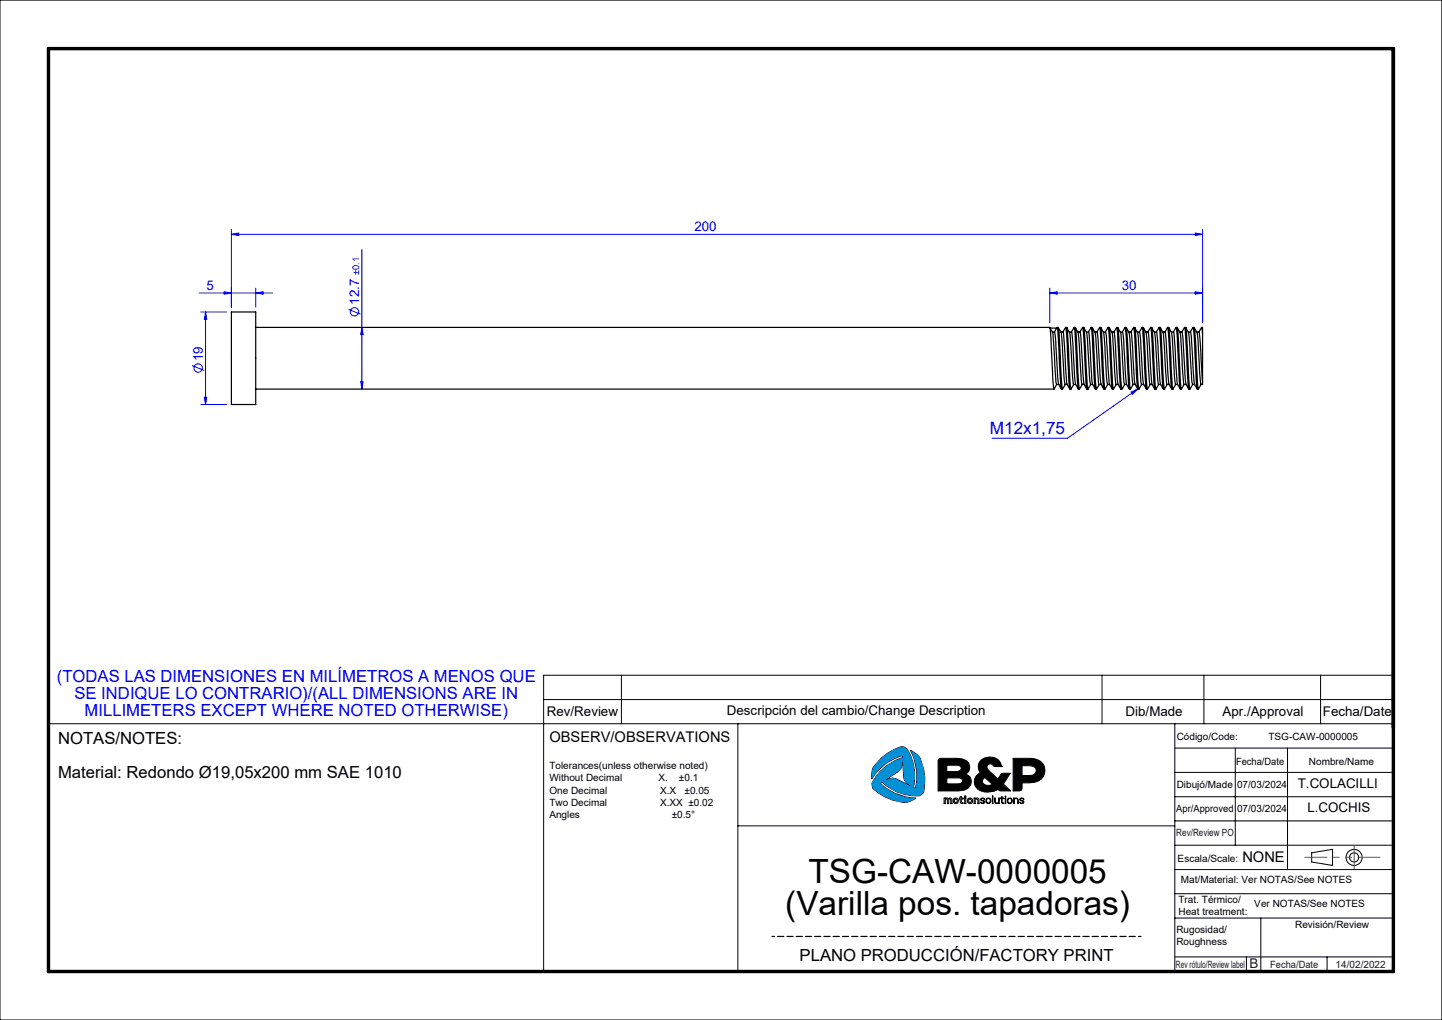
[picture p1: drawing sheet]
<svg xmlns="http://www.w3.org/2000/svg" width="297mm" height="210mm" viewBox="0 0 297 210" stroke-linecap="round" stroke-linejoin="round" font-family="sans-serif">
<g fill="none" stroke="#000" stroke-width=".21">
<path d="M0 0h297v210h-297zM128 139v10M227 139v10M248 139v10M272 139v10M287 139h-175v61M112 144h175M152 149v51M181.6 156a8.6 8.6 0 0 1 4.3-2.3l.7 .3a9.7 9.7 0 0 1 1.5 8.2l.4 .1a10.8 10.8 0 0 0-1-7.9 4.7 4.7 0 0 1 2 1.8 10.1 10.1 0 0 1 .6 7.1l-.6 .5a9.7 9.7 0 0 1-7.8-2.8l-.4 .3a10.8 10.8 0 0 0 7.4 3 4.3 4.3 0 0 1-2.5 .9 9.6 9.6 0 0 1-6.5-3.1l-.1-.7a9.5 9.5 0 0 1 6.3-5.4v-.4a10.4 10.4 0 0 0-6.4 4.8 4.2 4.2 0 0 1 .5-2.6zM185.9 156.6l.2 3.4 .2 .7 1.3 1.2-3.1-1.6-.6-.1-1.8 .5 2.9-1.9 .5-.5zM193.3 156.3l.4-.2h3.5a2.09 2.09 0 0 1 2.5 1.9l-.1 .7-.8 .7a1.68 1.68 0 0 1 1.3 1.7 1.68 1.68 0 0 1-1.5 1.6l-1.2 .1h-4.2zM195 157.5l2.4 .1a.58 .58 0 0 1 .6 .4 .58 .58 0 0 1-.3 .6l-.7 .2h-2z"/>
<path d="M202.1 156.5a2.71 2.71 0 0 1 3.9 .5l.3 .8h-1.5a.8 .8 0 0 0-.8-.5 .8 .8 0 0 0-.7 .6 2.07 2.07 0 0 0 1 1.4l1.2 1.1 .8-1.1 1.8-.1-1.4 2.2 1.4 1.4h-2l-.5-.3a3.5 3.5 0 0 1-4.6-.4 1.98 1.98 0 0 1 .9-3 1.94 1.94 0 0 1 .2-2.6zM206.3 157.8h.1M208.7 156.1h3.5a2.6 2.6 0 0 1 2.9 3.2 2.82 2.82 0 0 1-3.1 1.9h-1.5l-.1 1.5-.4 .1h-1.3zM210.5 157.6a2.82 2.82 0 0 1 2.8 .5 1.05 1.05 0 0 1-.1 1.2 1.05 1.05 0 0 1-1.1 .4h-1.6zM242 149v51M242 159h45M242 154h45M254.4 154v20M265.2 154v25M287 149h-277v51M152 170h90M194.5 164.3l1.5 .1 .1 1h-.3v-.7l-.2-.2-.2 .1v.8h-.3v-.8l-.2-.1-.2 .2v.7h-.2z"/>
<path d="M195 160.2h2.7l.5 .3v.4a.86 .86 0 0 1-1 .5h-2.2zM196.6 164.6l.2-.1 .3 .1v.5l-.3 .1-.2-.1zM197.8 164h.2v.3h.4v.2h-.4v.5a.22 .22 0 0 0 .1 .2 .22 .22 0 0 0 .3 0v.2a.63 .63 0 0 1-.6-.2 .63 .63 0 0 1 0-.7h-.2v-.2h.2zM198.7 164.3h.2v1.1h-.2zM198.7 163.9h.2v.2h-.2zM199.6 164.6l.2-.1 .2 .1v.5l-.2 .1-.2-.1zM200.6 164.3l.9 .1 .1 .2v.8h-.2v-.7l-.3-.2-.2 .3v.6h-.3zM202.5 160.4l.3-.3 1.6 1.4a1.33 1.33 0 0 1-2.1-.6zM202.6 165a.42 .42 0 0 1-.5-.2 .42 .42 0 0 1 0-.4l.5-.1 .2 .3h-.1a.28 .28 0 0 0-.3-.2 .28 .28 0 0 0-.3 .3l.6 .2a.43 .43 0 0 1-.2 .6 .43 .43 0 0 1-.6-.3l.5 .1h.2v-.3M203.3 164.5l.3-.1 .3 .1 .1 .3-.2 .5-.5-.1zM204.4 163.9h.1v1.5h-.1zM204.9 164.3h.1v.6a.36 .36 0 0 0 .3 .4 .36 .36 0 0 0 .4-.4v-.6h.1v1.1l-.1-.1-.3 .1-.4-.1z"/>
<path d="M206.3 164h.1v.3h.4l-.4 .1v.6a.23 .23 0 0 0 .1 .3 .23 .23 0 0 0 .3 0 .28 .28 0 0 1-.4 .1 .28 .28 0 0 1-.1-.4v-.6h-.3l.3-.1zM207 163.9l.2 .2zM207 164.3h.2v1.1h-.2zM207.7 164.5l.3-.1 .3 .1 .1 .3-.2 .5-.5-.1-.1-.3zM208.8 164.3l.1 .2a.48 .48 0 0 1 .8 .1v.8h-.1v-.6a.36 .36 0 0 0-.3-.4 .36 .36 0 0 0-.4 .4v.6h-.1zM210.1 164.4a.47 .47 0 0 1 .4-.1 .47 .47 0 0 1 .4 .3h-.1a.28 .28 0 0 0-.3-.2 .28 .28 0 0 0-.3 .3h.1a.43 .43 0 0 1 .5 .2 .43 .43 0 0 1 0 .5h-.5l-.3-.2 .3 .1h.4l.1-.2-.2-.1a.46 .46 0 0 1-.5-.6zM242 164h45M242 169h45M242 174h45M242 179h45M270.2 175.6l4.3-.7v3.3l-4.3-.7zM242 184h45"/>
<path d="M242 189h45M242 197h45M256.7 197v3M259.7 189v11M273.3 197v3"/>
<circle cx="196.9" cy="164.9" r=".57"/>
<circle cx="199.8" cy="164.9" r=".57"/>
<circle cx="203.6" cy="164.9" r=".56"/>
<circle cx="208" cy="164.9" r=".57"/>
<circle cx="278.9" cy="176.5" r="1.66"/>
<circle cx="278.9" cy="176.5" r=".94"/>
</g>
<path d="M159 192.8h76" fill="none" stroke="#000" stroke-width=".25" stroke-dasharray="1.3 .6" stroke-dashoffset=".7"/>
<path d="M10 10h277v190h-277z" fill="none" stroke="#000" stroke-width=".7"/>
<path d="M268.7 176.5h15.5" fill="none" stroke="#f00" stroke-width=".21" stroke-dasharray="6.3 1.3 1.3 1.3 1.3 1.3" stroke-dashoffset="1.8"/>
<path d="M278.9 174.2v4.6" fill="none" stroke="#f00" stroke-width=".21" stroke-dasharray="6.3 1.3 1.3 1.3 1.3 1.3"/>
<path d="M195 160.2h2.7l.5 .3 .1 .4-.3 .3-.5 .2h-2.5zM195 157.5l2.4 .1 .5 .2 .1 .5-.3 .4-.4 .1h-2.3zM193.3 156.3l-.1 6.5h4.4a2.08 2.08 0 0 0 2.4-2.3l-.4-.8-.8-.3a1.68 1.68 0 0 0 .9-1.9 1.68 1.68 0 0 0-1.7-1.3l-4.4-.1zM202.5 160.3l.3-.2 1.6 1.4-.7 .2-.9-.1-.5-.7zM202 156.6l-.5 .9 .1 1.1a.37 .37 0 0 1 .2 .4 .37 .37 0 0 1-.3 .3l-.7 1-.1 .8 .2 .9 .6 .6 .4 .2a4.1 4.1 0 0 0 3.7-.3l.4 .3h2.1l-1.4-1.4 1.4-2.2h-1.8l-.8 1.2-2.1-2-.1-.6 .1-.4 .4-.1 .6 .1 .4 .4h1.5v-.1a2.6 2.6 0 0 0-4.3-1.1zM210.5 157.6h1.8l.7 .3 .4 .5-.1 .7-.4 .4-.5 .2h-1.9zM208.7 156.1v6.7l1.6-.1 .2-.3v-1.2h1.5a2.75 2.75 0 0 0 3.2-2.4v-.8l-.3-.7a3.1 3.1 0 0 0-2.7-1.2z" fill-rule="evenodd" fill="#000"/>
<path d="M181.6 156l-1.6 1.8a4.1 4.1 0 0 0-.5 2.6 10.5 10.5 0 0 1 6.4-4.8v.4a9.6 9.6 0 0 0-6.3 5.4 1.5 1.5 0 0 0 1.1 1.6 8.6 8.6 0 0 0 6.3 2.1l1.7-.8a10.7 10.7 0 0 1-7.4-3l.4-.3a9.8 9.8 0 0 0 7.8 2.8l.6-.5a9.5 9.5 0 0 0-1-7.7l-1.6-1.2a10.7 10.7 0 0 1 1 7.9l-.4-.1a9.7 9.7 0 0 0-1.5-8.2 1.71 1.71 0 0 0-2.1 .2l-1.1 .5zM185.9 156.6l.3 3.9 .2 .4 1.2 1-3.3-1.7h-.7l-1.5 .5 3.2-2.1 .4-.6z" fill-rule="evenodd" fill="#0090d6"/>
<g fill="none" stroke="#00f" stroke-width=".21">
<path d="M47.7 48.3l1.5-.3v.5zM47.7 47.2v16M47.7 48.3h200M52.7 59.3v3.9M74.5 51.4v28.7M216.2 59.3v7.1M246.2 48l1.5 .3-1.5 .2zM247.7 47.2v19.2M39.6 75.3l2.5 1M41 60.3h15.2M41.3 64.2h5.4M42.3 64.2l.3 1.5h-.5z"/>
<path d="M42.3 64.2v19.1M46.2 60.1l1.5 .2-1.5 .3zM52.7 60.3l1.5-.2v.5zM71.8 63.7l2.4 1M74.3 78.6h.5l-.3 1.5zM74.5 67.4l.3 1.5h-.5zM216.2 60.3l1.5-.2v.5zM216.2 60.3h31.5M246.2 60.1l1.5 .2-1.5 .3zM41.3 83.3h5.4M42.1 81.8h.5l-.3 1.5zM233 80.7l1.4-.6-1.1 1.1z"/>
<path d="M234.4 80.1l-14.5 10.1h-15.6"/>
<circle cx="40.8" cy="75.8" r=".85"/>
<circle cx="73" cy="64.2" r=".87"/>
</g>
<g fill="#00f">
<path d="M233 80.7l1.4-.6-1.1 1.1z"/>
<path d="M46.2 60.1l1.5 .2-1.5 .3zM52.7 60.3l1.5-.2v.5zM47.7 48.3l1.5-.3v.5zM246.2 48l1.5 .3-1.5 .2zM216.2 60.3l1.5-.2v.5zM246.2 60.1l1.5 .2-1.5 .3z"/>
<path d="M42.3 64.2l.3 1.5h-.5zM42.1 81.8h.5l-.3 1.5zM74.5 67.4l.3 1.5h-.5zM74.3 78.6h.5l-.3 1.5z"/>
</g>
<g fill="none" stroke="#000" stroke-width=".25">
<path d="M47.7 64.2h5v19.1h-5zM52.7 67.4h163.5M216.3 67.5h1.3M216.7 68.4l-.5-1 .3 2.4 .4 8.9 .2 1.3M216.7 68.4h.5M216.7 68.4l.9 10.8M217.2 68.4l.9 10.7M217.6 79.2l-.5 .9M217.6 79.2h.5M217.7 67.4l-.5 1M217.9 67.4h-.2l.9 12.6M218.1 79.1l.5 1"/>
<path d="M218.5 68.4l-.6-1 .3 1.4 .4 8.9 .2 2.4h-.2M218.5 68.4h.4M218.5 68.4l.3 2 .4 7.6 .2 1.2M218.9 68.4l.9 10.7M219.4 79.2l-.5 .9M219.4 79.2h.4M219.5 67.4l-.6 1M219.7 67.4h-.2l.8 12.6M219.8 79.1l.5 1M220.2 68.4l-.5-1 .3 2.4 .4 8.9 .2 1.4h-.3M220.2 68.4h.5l.1 .1 .7 10.6M220.2 68.4l.3 1.1 .6 9.5v.2h.4"/>
<path d="M221.2 79.2l-.6 .9M221.2 67.4l-.5 1M221.2 67.4l.2 1.4 .7 11.3M221.2 67.4h.2M221.5 79.2l.6 .9M222 68.4l-.5-1 .8 12.7h-.2M222 68.4h.4M222 68.4l.2 2 .5 7.6 .2 1.2M222.4 68.4l.2 1.1 .4 6.6 .3 3M222.9 79.2l-.5 .9M222.9 79.2h.4M223 67.4l-.6 1"/>
<path d="M223.2 67.4h-.2l.8 12.7M223.3 79.2l.5 .9M223.7 68.4l-.5-1 .9 12.7h-.2M224.2 68.4h-.4l.2 2 .4 6.7 .2 2.1h.4M224.2 68.4l.8 10.7M224.6 79.2l-.5 .9M224.7 67.4l-.5 1M225 67.4h-.3l.2 1.4 .5 8.9 .2 2.3M225 79.1l.6 1M225.5 68.4l-.5-1 .8 12.7h-.2M225.5 68.4h.5M225.5 68.4l.2 1.1 .4 6.6 .3 3.1"/>
<path d="M226 68.4l.8 10.7M226.4 79.2l-.6 .9M226.4 79.2l.4-.1 .5 1M226.5 67.4l-.6 1M226.5 67.4l.8 12.6M226.5 67.4h.2M227.3 68.4l-.6-1 .9 12.7h-.2M227.3 68.4h.4M227.3 68.4l.3 3 .3 6.6 .2 1.2M227.7 68.4l.2 1.1 .5 8.5a2.74 2.74 0 0 0 .7 2.1M228.1 79.2l-.5 .9M228.1 79.2h.5"/>
<path d="M228.2 67.4l-.5 1M228.5 67.4h-.3l.9 12.6M229 68.4l-.5-1 .2 2.4 .4 8.9 .2 1.3M229 68.4h.4l.1 .1 .8 10.6M229 68.4l.2 1.1 .6 9.5 .1 .2h.4M229.9 79.2l-.6 .9M230 67.4l-.6 1M230.2 67.4l.2 1.4 .4 8.9 .3 2.4h-.2l-.6-.9M230.2 67.4h-.2l.2 1.4 .4 8.9 .3 2.4M230.2 67.4l.6 1M230.8 68.4h.4M230.8 68.4l.3 3 .3 6.6 .2 1.2"/>
<path d="M231.2 68.4l.3 2 .4 7.6a2.74 2.74 0 0 0 .7 2.1M231.6 79.2l-.5 .9M231.6 79.2h.5M231.7 67.4l-.5 1M232 67.4h-.3l.9 12.6M232.5 68.4l-.5-1 .8 12.7h-.2M232.9 68.4h-.4l.8 10.2 .1 .6 .4-.1 .6 1M232.9 68.4l.9 10.7M233.4 79.2l-.5 .9M233.5 67.4l-.6 1M233.7 67.4h-.2l.9 12.6M234.2 68.4l-.5-1 .3 2.4 .4 8.9 .2 1.3"/>
<path d="M234.2 68.4h.5l.1 .5 .7 10.2M234.2 68.4l.3 1.1 .3 6.6 .3 3.1M235.1 79.2l-.5 .9M235.1 79.2h.4M235.2 67.4l-.5 1M235.2 67.4l.9 12.6M235.2 67.4h.2M235.5 79.2l.6 .9M236 68.4l-.5-1 .8 12.7h-.2M236 68.4h.4M236 68.4l.3 3 .4 6.6 .2 1.2M236.4 68.4l.2 1.1 .5 8.5a2.87 2.87 0 0 0 .7 2.1"/>
<path d="M236.9 79.2l-.5 .9M236.9 79.2h.4M237 67.4l-.6 1M237.2 67.4h-.2l.8 12.7M237.7 68.4l-.5-1 .3 2.4 .4 8.9 .2 1.4h-.2M237.7 68.4h.5l.1 .1 .7 10.6M237.7 68.4l.3 2 .5 8.6 .1 .2h.4M238.7 79.2l-.6 .9M238.7 67.4l-.5 1M239 67.4h-.3l.2 1.4 .5 8.9 .2 2.3M239 79.2l.6 .9M239.5 68.4l-.5-1 .2 2.4 .4 8.9 .3 1.3"/>
<path d="M239.5 68.4h.4M239.5 68.4l.9 10.8M239.9 68.4l.3 2 .6 8.7M240.4 79.2l-.5 .9M240.4 79.2h.4M240.5 67.4l-.6 1M240.5 67.4l.8 12.6M240.5 67.4h.2M240.8 79.1l.5 1M241.2 68.4l-.5-1 .9 12.7h-.2M241.7 68.4h-.4l.2 2 .4 6.7 .2 2.1h.4M241.7 68.4l.8 10.7"/>
<path d="M242.1 79.2l-.5 .9M242.2 67.4l-.5 1M242.5 67.4h-.2l.8 12.6M242.5 79.1l.6 1M243 68.4l-.5-1 .2 2.4 .4 8.9 .2 1.4h-.2M243 68.4h.5l.1 .5 .7 10.2M243 68.4l.2 1.1 .4 6.6 .3 3.1M243.9 79.2l-.6 .9M243.9 79.2h.4M243.9 67.4l-.5 1M244.2 67.4l.2 1.4 .4 8.9 .3 2.4h-.3l-.5-.9M244.2 67.4h-.2l.8 12.7"/>
<path d="M244.2 67.4l.6 1M244.8 68.4h.4M244.8 68.4l.3 3 .3 6.6 .2 1.2M245.2 68.4l.2 1.1 .5 8.5a2.74 2.74 0 0 0 .7 2.1M245.6 79.2l-.5 .9M245.6 79.2h.5M245.7 67.4l-.5 1M246 67.4h-.3l.9 12.6M246.5 68.4l-.5-1 .2 2.4 .4 8.9 .2 1.3M246.5 68.4l.2 1.1 .4 6.6 .3 3.1h.3v-.7M246.5 68.4h.4M246.9 68.4l.8 10.1"/>
<path d="M247.4 79.1l-.6 1M247.5 67.4l-.6 1M247.5 67.4l.2 1.4M247.5 67.4h.2v1.4M247.7 68.8v9.7M52.7 80.1h164.4M229.1 80.1h.2M234.4 80.1h.2M239.6 80.1h.2M246.6 80.1h.2"/>
</g>
<g font-size="6.9">
<text x="166.5" y="181.9">TSG-CAW-0000005</text>
<text x="161.7" y="188.3">(Varilla pos. tapadoras)</text>
</g>
<text font-size="3.5" fill="#00f" x="203.9" y="89.4">M12x1,75</text>
<g font-size="3.4" fill="#00f">
<text x="11.7" y="140.4">(TODAS LAS DIMENSIONES EN MILÍMETROS A MENOS QUE</text>
<text x="15.3" y="143.9">SE INDIQUE LO CONTRARIO)/(ALL DIMENSIONS ARE IN</text>
<text x="17.4" y="147.4">MILLIMETERS EXCEPT WHERE NOTED OTHERWISE)</text>
</g>
<g font-size="3.4">
<text x="12" y="153.1">NOTAS/NOTES:</text>
<text x="12" y="160.1">Material: Redondo Ø19,05x200 mm SAE 1010</text>
<text x="164.7" y="197.9">PLANO PRODUCCIÓN/FACTORY PRINT</text>
</g>
<g font-size="3">
<text x="113.2" y="152.7">OBSERV/OBSERVATIONS</text>
<text x="255.9" y="177.4">NONE</text>
</g>
<g font-size="2.7" fill="#00f">
<text x="143" y="47.6">200</text>
<text x="42.6" y="59.7">5</text>
<text x="231.1" y="59.7">30</text>
<text x="73.9" y="62.8" transform="rotate(-90 73.9 62.8)">12.7</text>
<text x="41.7" y="74.3" transform="rotate(-90 41.7 74.3)">19</text>
</g>
<g font-size="2.7">
<text x="112.6" y="147.5">Rev/Review</text>
<text x="149.7" y="147.3">Descripción del cambio/Change Description</text>
<text x="231.8" y="147.3">Dib/Made</text>
<text x="251.8" y="147.3">Apr./Approval</text>
<text x="272.5" y="147.4">Fecha/Date</text>
<text x="267.3" y="162.3">T.COLACILLI</text>
<text x="269.3" y="167.1">L.COCHIS</text>
</g>
<text font-size="2.7" fill="#191924" x="257.3" y="199.4">B</text>
<g font-size="2.1">
<text x="242.4" y="152.3">Código/Code:</text>
<text x="261.3" y="152.3">TSG-CAW-0000005</text>
<text x="113.2" y="158.4">Tolerances(unless otherwise noted)</text>
<text x="113.2" y="160.9">Without Decimal</text>
<text x="135.6" y="160.9">X.</text>
<text x="139.8" y="160.9">±0.1</text>
<text x="254.6" y="157.4">Fecha/Date</text>
<text x="269.6" y="157.5">Nombre/Name</text>
<text x="113.2" y="163.4">One Decimal</text>
<text x="113.2" y="165.9">Two Decimal</text>
<text x="136" y="165.9">X.XX ±0.02</text>
<text x="136" y="163.4">X.X</text>
<text x="141" y="163.4">±0.05</text>
<text x="242.3" y="167.1">Apr/Approved</text>
<text x="242.4" y="162.3">Dibujó/Made</text>
<text x="254.8" y="162.3">07/03/2024</text>
<text x="254.8" y="167.1">07/03/2024</text>
<text x="113.2" y="168.4">Angles</text>
<text x="138.4" y="168.4">±0.5°</text>
<text x="242.6" y="177.5">Escala/Scale:</text>
<text x="242.7" y="185.9">Trat. Térmico/</text>
<text x="243.2" y="181.7">Mat/Material: Ver NOTAS/See NOTES</text>
<text x="242.7" y="188.4">Heat treatment:</text>
<text x="258.3" y="186.7">Ver NOTAS/See NOTES</text>
<text x="266.8" y="191.1">Revisión/Review</text>
<text x="242.3" y="192">Rugosidad/</text>
<text x="242.3" y="194.5">Roughness</text>
</g>
<g font-size="2.1" fill="#191924">
<text x="242.3" y="172.1">Rev/Review PO</text>
<text x="242.2" y="199.2">Rev rótulo/Review label</text>
<text x="261.6" y="199.3">Fecha/Date</text>
<text x="275.1" y="199.3">14/02/2022</text>
</g>
<text font-size="1.9" fill="#00f" x="74" y="56.6" transform="rotate(-90 74 56.6)">±0.1</text>
</svg>
